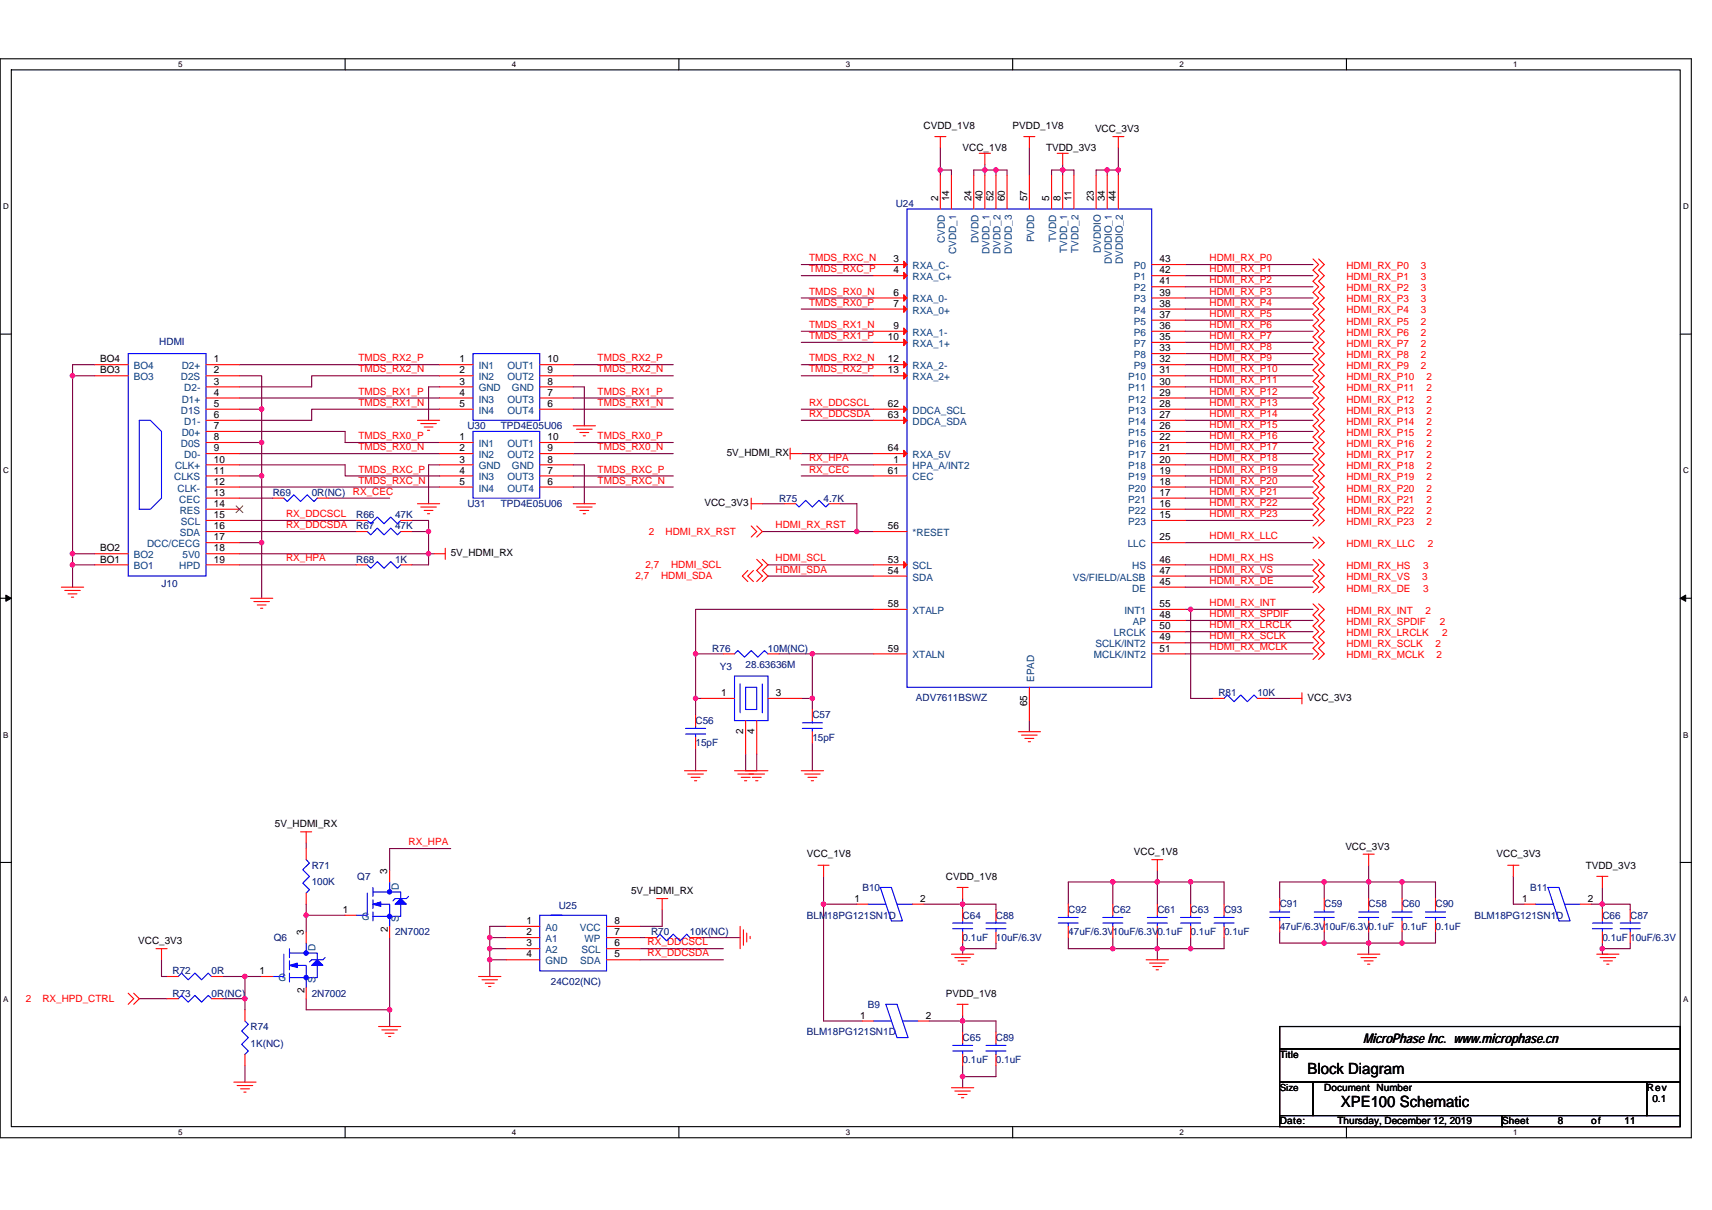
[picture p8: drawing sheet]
<svg xmlns="http://www.w3.org/2000/svg" width="297mm" height="210mm" viewBox="0 0 297 210" stroke-linecap="round" stroke-linejoin="round" font-family="sans-serif">
<path d="M0 10.2h293.5v187.2h-293.5zM2 12.1h289.5v183.4h-289.5z" fill="none" stroke="#000" stroke-width=".19"/>
<g fill="#fff">
<path d="M30.9 10.4h.8v1.6h-.8z"/>
<path d="M30.9 195.7h.8v1.6h-.8z"/>
</g>
<path d="M59.9 10.2v1.9M59.9 195.5v1.9" fill="none" stroke="#000" stroke-width=".19"/>
<g fill="#fff">
<path d="M88.8 10.4h.8v1.6h-.8z"/>
<path d="M88.8 195.7h.8v1.6h-.8z"/>
</g>
<path d="M117.8 10.2v1.9M117.8 195.5v1.9" fill="none" stroke="#000" stroke-width=".19"/>
<g fill="#fff">
<path d="M146.7 10.4h.8v1.6h-.8z"/>
<path d="M146.7 195.7h.8v1.6h-.8z"/>
</g>
<path d="M175.7 10.2v1.9M175.7 195.5v1.9" fill="none" stroke="#000" stroke-width=".19"/>
<g fill="#fff">
<path d="M204.7 10.4h.7v1.6h-.7z"/>
<path d="M204.7 195.7h.7v1.6h-.7z"/>
</g>
<path d="M233.6 10.2v1.9M233.6 195.5v1.9" fill="none" stroke="#000" stroke-width=".19"/>
<g fill="#fff">
<path d="M262.6 10.4h.7v1.6h-.7z"/>
<path d="M262.6 195.7h.7v1.6h-.7z"/>
<path d="M.5 35.1h1v1.5h-1z"/>
<path d="M292 35.1h1v1.5h-1z"/>
<path d="M.5 80.9h1v1.5h-1z"/>
<path d="M292 80.9h1v1.5h-1z"/>
</g>
<path d="M0 58h2M291.5 58h2" fill="none" stroke="#000" stroke-width=".19"/>
<g fill="#fff">
<path d="M.5 126.7h.9v1.6h-.9z"/>
<path d="M292 126.7h.9v1.6h-.9z"/>
</g>
<path d="M0 103.8h2M291.5 103.8h2" fill="none" stroke="#000" stroke-width=".19"/>
<path d="M1 103.3l1 .5-1 .6zM291.5 103.8l1-.5v1.1z" fill="#000" stroke="#000" stroke-width=".17"/>
<g fill="#fff">
<path d="M.5 172.6h.9v1.5h-.9z"/>
<path d="M292 172.6h.9v1.5h-.9z"/>
</g>
<path d="M0 149.7h2M291.5 149.7h2M222 178.1h69.5v3.9h-69.5zM222 182h69.5v5.8h-69.5zM222 187.8h5.8v5.8h-5.8zM222 193.6h38.6v1.9h-38.6zM227.8 187.8h57.9v5.8h-57.9zM260.6 193.6h30.9v1.9h-30.9zM285.7 187.8h5.8v5.8h-5.8z" fill="none" stroke="#000" stroke-width=".19"/>
<g fill="none" stroke="#800040" stroke-width=".19">
<path d="M163.1 29.5h2v1M163.1 25.6v3.9M163.1 29.5v1M170.9 28.5v1M170.9 29.5h-2v1M170.9 29.5h1.9M170.9 29.5v1M172.8 29.5v1M172.8 29.5h1.9v1M178.6 25.6v4.9M184.4 28.5v1h-1.9v1M184.4 30.5v-1h1.9v1"/>
<path d="M192.1 29.5h1.9M192.1 29.5v1M192.1 29.5h-1.9v1M194 25.6v3.9M194 29.5v1M139 57.5h12.6M139 59.4h12.6M139 53.6h12.6M139 51.7h12.6M139 47.8h12.6M139 45.9h12.6M205.6 45.9h22.2"/>
<path d="M205.6 47.8h22.2M205.6 49.8h22.2M205.6 51.7h22.2M205.6 53.6h22.2M205.6 55.6h22.2M205.6 57.5h22.2M205.6 59.4h22.2M12.6 65.2h3.8M12.6 65.2v30.9M16.4 63.3h-3.8v1.9M41.5 65.2h3.9v5.8M41.5 71h3.9"/>
<path d="M41.5 76.8h3.9M41.5 63.3h34.8M41.5 69.1h34.8M41.5 74.9h18.4v1.9h16.4M41.5 78.7h34.8M45.4 71v5.8M45.4 76.8v5.8M76.3 67.1h-1.9v5.8M76.3 65.2h-22.2v1.9h-12.6M76.3 71h-22.2v1.9h-12.6M99.5 67.1h1.9v6.8M99.5 63.3h17.3"/>
<path d="M99.5 69.1h17.3M99.5 71h17.3M99.5 76.8h17.3M99.5 78.7h17.3M99.5 65.2h17.3M139 65.2h12.6M139 63.3h12.6M139 71h12.6M139 72.9h12.6M139 78.7h12.6M205.6 61.4h22.2M205.6 63.3h22.2"/>
<path d="M205.6 65.2h22.2M205.6 67.1h22.2M205.6 69.1h22.2M205.6 71h22.2M205.6 72.9h22.2M205.6 74.9h22.2M205.6 76.8h22.2M205.6 78.7h22.2M12.6 98h3.8M12.6 96.1h3.8M12.6 98v3.9M12.6 96.1v1.9"/>
<path d="M41.5 82.6h3.9M41.5 94.2h3.9M41.5 90.3h20.3M41.5 92.2h20.3M41.5 98h20.3M41.5 96.1h32.9M41.5 86.4h5.8M41.5 80.7h18.4v1.9h16.4M41.5 84.5h34.8M45.4 82.6v11.6M45.4 94.2v9.6M57 86.4h10.6"/>
<path d="M71.5 90.3h2.9v1.9M71.5 92.2h2.9M74.4 96.1h.9M74.4 92.2v3.9M74.4 96.1v1.9h-2.9M76.3 80.7h-1.9v6.7M99.5 80.7h1.9v6.7M99.5 82.6h17.3M99.5 84.5h17.3M132.3 92.2h16.4M132.3 87.4h3.8M133.2 98h18.4"/>
<path d="M133.2 100h18.4M139 80.7h12.6M139 82.6h12.6M145.8 87.4h2.9v4.8M148.7 92.2h2.9M205.6 80.7h22.2M205.6 82.6h22.2M205.6 84.5h22.2M205.6 86.4h22.2M205.6 88.4h22.2M205.6 90.3h22.2M205.6 98h22.2"/>
<path d="M205.6 100h22.2M205.6 94.2h22.2M120.7 113.5h4.8M120.7 113.5v7.7M135.2 113.5h5.7M140.9 113.5h10.7M140.9 113.5v7.7M151.6 105.7h-30.9v7.8M205.6 105.7h1M205.6 101.9h22.2M205.6 111.5h22.2M205.6 113.5h22.2"/>
<path d="M205.6 109.6h22.2M205.6 107.7h22.2M227.8 105.7h-21.2v15.5h3.9M120.7 129.9v3.9M120.7 121.2v2.9M120.7 121.2h.9M129.4 130.9v2.9M131.3 130.9v2.9M139 121.2h1.9M140.9 121.2v1.9M140.9 128.9v4.9M178.6 125.1v1.9"/>
<path d="M220.1 121.2h3.9M53.1 158.8v2.9M53.1 146.3v1M53.1 156.9v1.9h6.8M78.2 147.3h-10.6v3.8M114.9 157.9v2.9h-3.9M142.9 152.1v4.8M142.9 156.9v20.3h6.7M142.9 156.9h5.8M160.2 156.9h6.8M167 155.9v1M167 156.9v1"/>
<path d="M167 156.9h5.8v1M193.1 153.1h-7.7v3.8M193.1 153.1h7.7M193.1 153.1v3.8M200.8 153.1v3.8M200.8 153.1h5.8M200.8 151.1v2M206.6 153.1v3.8M206.6 153.1h5.8v3.8M229.8 153.1v2.8M229.8 153.1h7.7M229.8 153.1h-7.8v2.8"/>
<path d="M237.5 150.2v2.9M237.5 153.1h5.8M237.5 153.1v2.8M243.3 153.1v2.8M243.3 153.1h5.8v2.8M262.6 152.1v4.8h1.9M276.1 156.9h1.9M278 156.9h4.8v1M278 154v2.9M278 156.9v1M24.2 173.3h4.8M28 166.6v2.9h1"/>
<path d="M38.6 169.5h3.9M38.6 173.3h3.9M42.5 173.3v1.9M42.5 169.5h2.9M42.5 169.5v3.8M53.1 173.3v1.9h14.5M67.6 162.7v12.5M67.6 175.2v2.9M85 164.6v2M85 166.6v2.9M85 162.7h2.9M85 164.6h2.9"/>
<path d="M85 166.6h2.9M85 162.7v1.9M87.9 160.8h-2.9v1.9M111 164.6h14.5M111 166.6h14.5M111 162.7h1M121.6 162.7h6.8M161.2 177.2h5.8M167 176.2v1M167 163.7v.9M167 164.6v1M167 177.2v1.9"/>
<path d="M167 177.2h5.8v1.9M172.8 163.7v.9h-5.8M185.4 162.7v1.9h7.7M193.1 162.7v1.9M193.1 164.6h7.7M200.8 164.6h5.8M200.8 162.7v1.9M200.8 164.6v2M206.6 162.7v1.9M212.4 162.7v1.9h-5.8M222 161.7v2h7.8M229.8 163.7h7.7"/>
<path d="M229.8 161.7v2M237.5 161.7v2M237.5 163.7h5.8M237.5 163.7v1.9M243.3 161.7v2M249.1 161.7v2h-5.8M278 163.7v.9M278 164.6v1h1M282.8 163.7v.9h-4.8M42.5 184.9v2.9M167 184.9v1.9M167 186.8v2"/>
<path d="M172.8 184.9v1.9h-5.8"/>
</g>
<g fill="#f0f" stroke="#f0f" stroke-width=".19">
<circle cx="12.6" cy="98" r=".38"/>
<circle cx="12.6" cy="96.1" r=".38"/>
<circle cx="12.6" cy="65.2" r=".38"/>
<circle cx="45.4" cy="71" r=".38"/>
<circle cx="45.4" cy="82.6" r=".38"/>
<circle cx="45.4" cy="76.8" r=".38"/>
<circle cx="45.4" cy="94.2" r=".38"/>
<circle cx="74.3" cy="96.1" r=".38"/>
<circle cx="74.3" cy="92.2" r=".38"/>
<circle cx="148.7" cy="92.2" r=".38"/>
<circle cx="120.7" cy="121.2" r=".38"/>
<circle cx="140.9" cy="121.2" r=".38"/>
<circle cx="120.7" cy="113.5" r=".38"/>
<circle cx="140.9" cy="113.5" r=".38"/>
<circle cx="42.5" cy="169.4" r=".38"/>
<circle cx="53.1" cy="158.8" r=".38"/>
<circle cx="67.6" cy="175.2" r=".38"/>
<circle cx="42.5" cy="173.3" r=".38"/>
<circle cx="192.1" cy="29.5" r=".38"/>
<circle cx="194" cy="29.5" r=".38"/>
<circle cx="172.8" cy="29.5" r=".38"/>
<circle cx="170.9" cy="29.5" r=".38"/>
<circle cx="163.1" cy="29.5" r=".38"/>
<circle cx="142.9" cy="156.9" r=".38"/>
<circle cx="167" cy="156.9" r=".38"/>
<circle cx="167" cy="164.6" r=".38"/>
<circle cx="278" cy="156.9" r=".38"/>
<circle cx="200.8" cy="153" r=".38"/>
<circle cx="193.1" cy="153" r=".38"/>
<circle cx="206.6" cy="164.6" r=".38"/>
<circle cx="229.7" cy="163.6" r=".38"/>
<circle cx="237.5" cy="153" r=".38"/>
<circle cx="243.2" cy="153" r=".38"/>
<circle cx="243.3" cy="163.6" r=".38"/>
<circle cx="237.5" cy="163.6" r=".38"/>
<circle cx="85" cy="162.7" r=".38"/>
<circle cx="85" cy="164.6" r=".38"/>
<circle cx="85" cy="166.5" r=".38"/>
<circle cx="184.4" cy="29.5" r=".38"/>
<circle cx="206.6" cy="105.7" r=".38"/>
<circle cx="278" cy="164.6" r=".38"/>
<circle cx="167" cy="177.2" r=".38"/>
<circle cx="167" cy="186.8" r=".38"/>
<circle cx="229.7" cy="153" r=".38"/>
<circle cx="206.6" cy="153" r=".38"/>
<circle cx="193.1" cy="164.6" r=".38"/>
<circle cx="200.8" cy="164.6" r=".38"/>
</g>
<g fill="none" stroke="#f00" stroke-width=".19">
<path d="M162.2 23.7h1.9M163.1 23.7v1.9M163.1 30.5v5.8M165.1 30.5v5.8M168.9 30.5v5.8M169.9 26.6h1.9M170.9 26.6v1.9M170.9 30.5v5.8M172.8 30.5v5.8M174.7 30.5v5.8M177.6 23.7h2M178.6 23.7v1.9"/>
<path d="M178.6 30.5v5.8M182.5 30.5v5.8M183.4 26.6h2M184.4 26.6v1.9M184.4 30.5v5.8M186.3 30.5v5.8M190.2 30.5v5.8M192.1 30.5v5.8M193.1 23.7h1.9M194 30.5v5.8M194 23.7v1.9M151.6 45.9h5.8"/>
<path d="M151.6 47.8h5.8M151.6 51.7h5.8M151.6 53.6h5.8M151.6 57.5h5.8M151.6 59.4h5.8M199.8 45.9h5.8M199.8 47.8h5.8M199.8 49.8h5.8M199.8 51.7h5.8M199.8 53.6h5.8M199.8 55.6h5.8M199.8 57.5h5.8"/>
<path d="M199.8 59.4h5.8M227.8 44.9l1 1-1 1 1 .9-1 1 1 1-1 .9 1 1-1 1 1 .9-1 1 1 1-1 .9 1 1-1 1 1 .9-1 1 1 1-1 .9 1 1-1 .9 1 1-1 1 1 .9-1 1 1 1-1 .9 1 1-1 1 1 .9-1 1 1 1-1 .9 1 1-1 1 1 .9-1 1 1 1-1 .9 1 1-1 .9 1 1-1 1 1 .9-1 1 1 1-1 .9 1 1-1 1M228.8 44.9l1 1-1 1 1 .9-1 1 1 1-1 .9 1 1-1 1 1 .9-1 1 1 1-1 .9 1 1-1 1 1 .9-1 1 1 1-1 .9 1 1-1 .9 1 1-1 1 1 .9-1 1 1 1-1 .9 1 1-1 1 1 .9-1 1 1 1-1 .9 1 1-1 1 1 .9-1 1 1 1-1 .9 1 1-1 .9 1 1-1 1 1 .9-1 1 1 1-1 .9 1 1-1 1M16.4 65.2h5.8M16.4 63.3h5.8M35.7 63.3h5.8M35.7 65.2h5.8M35.7 67.1h5.8M35.7 69.1h5.8M35.7 71h5.8M35.7 72.9h5.8M35.7 74.9h5.8"/>
<path d="M35.7 76.8h5.8M35.7 78.7h5.8M72.4 72.9h3.9M73 73.5h2.7M73.6 74.1h1.5M74.2 74.7h.3M76.3 76.8h5.8M76.3 78.7h5.8M76.3 63.3h5.8M76.3 65.2h5.8M76.3 67.1h5.8M76.3 69.1h5.8"/>
<path d="M76.3 71h5.8M93.7 78.7h5.8M93.7 76.8h5.8M93.7 71h5.8M93.7 69.1h5.8M93.7 67.1h5.8M93.7 65.2h5.8M93.7 63.3h5.8M99.5 73.9h3.8M100 74.5h2.7M100.6 75.1h1.5M101.2 75.6h.4"/>
<path d="M137.1 78.7h1.9M137.1 77.8v1.9M151.6 78.7h5.8M151.6 72.9h5.8M151.6 71h5.8M151.6 63.3h5.8M151.6 65.2h5.8M199.8 61.4h5.8M199.8 63.3h5.8M199.8 65.2h5.8M199.8 67.1h5.8M199.8 69.1h5.8"/>
<path d="M199.8 71h5.8M199.8 72.9h5.8M199.8 74.9h5.8M199.8 76.8h5.8M199.8 78.7h5.8M16.4 98h5.8M16.4 96.1h5.8M35.7 80.7h5.8M35.7 82.6h5.8M35.7 84.5h5.8M35.7 86.4h5.8M35.7 88.4h5.8"/>
<path d="M35.7 90.3h5.8M35.7 92.2h5.8M35.7 94.2h5.8M35.7 96.1h5.8M35.7 98h5.8M47.3 86.4h2M55.1 86.4h1.9M61.8 92.2h1.9M61.8 90.3h1.9M61.8 98h1.9M69.5 92.2h2M69.5 90.3h2"/>
<path d="M69.5 98h2M72.4 87.4h3.9M73 88h2.7M73.6 88.6h1.5M74.2 89.2h.3M75.3 96.1h2M76.3 80.7h5.8M76.3 82.6h5.8M76.3 84.5h5.8M77.3 95.1v2M93.7 84.5h5.8M93.7 82.6h5.8"/>
<path d="M93.7 80.7h5.8M99.5 87.4h3.8M100 88h2.7M100.6 88.6h1.5M101.2 89.2h.4M129.7 99l-.9 1 .9 .9M130.3 91.3l1 .9-1 1M130.3 87.4h2M130.3 86.4v2M130.7 99l-1 1 1 .9M131.3 91.3l1 .9-1 1M131.3 97.1l1 .9-1 1 1 1-1 .9"/>
<path d="M132.3 97.1l.9 .9-.9 1 .9 1-.9 .9M136.1 87.4h2M143.8 87.4h2M151.6 82.6h5.8M151.6 92.2h5.8M151.6 100h5.8M151.6 98h5.8M151.6 80.7h5.8M199.8 100h5.8M199.8 98h5.8M199.8 94.2h5.8M199.8 80.7h5.8"/>
<path d="M199.8 82.6h5.8M199.8 84.5h5.8M199.8 86.4h5.8M199.8 88.4h5.8M199.8 90.3h5.8M227.8 93.2l1 1-1 .9M227.8 97.1l1 .9-1 1 1 1-1 .9 1 1-1 .9M228.8 93.2l1 1-1 .9M228.8 97.1l1 .9-1 1 1 1-1 .9 1 1-1 .9M10.6 101.9h3.9M11.2 102.5h2.7M11.8 103.1h1.6"/>
<path d="M12.4 103.6h.4M43.5 103.8h3.8M44 104.4h2.8M44.6 105h1.6M45.2 105.6h.4M125.5 113.5h1.9M133.2 113.5h2M151.6 113.5h5.8M151.6 105.7h5.8M178.6 119.3v5.8M199.8 105.7h5.8M199.8 113.5h5.8"/>
<path d="M199.8 109.6h5.8M199.8 111.5h5.8M199.8 107.7h5.8M199.8 101.9h5.8M227.8 104.8l1 .9-1 1 1 1-1 .9 1 1-1 1 1 .9-1 1 1 1-1 .9M228.8 104.8l1 .9-1 1 1 1-1 .9 1 1-1 1 1 .9-1 1 1 1-1 .9M118.8 133.8h3.8M119.3 134.3h2.7M119.9 134.9h1.6M120.5 135.5h.4M120.7 124.1v1.9M120.7 128v1.9"/>
<path d="M121.6 121.2h5.8M127.4 133.8h3.9M128 134.3h2.7M128.6 134.9h1.6M129.2 135.5h.4M129.4 133.8h3.8M129.4 125.1v5.8M130 134.3h2.6M130.5 134.9h1.6M131.1 135.5h.4M131.3 125.1v5.8M133.2 121.2h5.8"/>
<path d="M139 133.8h3.9M139.6 134.3h2.7M140.2 134.9h1.5M140.8 135.5h.4M140.9 123.1v2M140.9 127v1.9M176.7 127h3.8M177.2 127.6h2.8M177.8 128.1h1.6M178.4 128.7h.4M210.5 121.2h1.9M218.2 121.2h1.9"/>
<path d="M224 121.2h1.9M225.9 120.2v2M52.2 144.4h1.9M53.1 144.4v1.9M53.1 147.3v1.9M53.1 155v1.9M59.9 158.8h1.9M67.6 151.1v2M113.9 155.9h2M114.9 155.9v2M141.9 150.2h1.9M142.9 150.2v1.9"/>
<path d="M148.7 156.9h1.9M158.3 156.9h1.9M166 154h2M167 154v1.9M167 157.9v1.9M172.8 157.9v1.9M185.4 156.9v1.9M193.1 156.9v1.9M199.8 149.2h2M200.8 149.2v1.9M200.8 156.9v1.9M206.6 156.9v1.9"/>
<path d="M212.4 156.9v1.9M222 155.9v2M222 159.8v1.9M229.8 155.9v2M229.8 159.8v1.9M236.5 148.2h1.9M237.5 155.9v2M237.5 159.8v1.9M237.5 148.2v2M243.3 155.9v2M243.3 159.8v1.9M249.1 155.9v2"/>
<path d="M249.1 159.8v1.9M261.6 150.2h1.9M262.6 150.2v1.9M264.5 156.9h1.9M274.1 156.9h2M277 152.1h2M278 152.1v1.9M278 157.9v1.9M282.8 157.9v1.9M22.2 172.4l1 .9-1 1M23.2 172.4l1 .9-1 1M27.1 164.6h1.9"/>
<path d="M28 164.6v2M29 169.5h1.9M29 173.3h1.9M36.7 169.5h1.9M36.7 173.3h1.9M42.5 175.2v2M45.4 169.5h1.9M53.1 161.7v2M53.1 171.4v1.9M65.7 178.1h3.8M66.2 178.7h2.8M66.8 179.3h1.6"/>
<path d="M67.4 179.9h.4M67.6 160.8v1.9M83 169.5h3.9M83.6 170h2.7M84.2 170.6h1.5M84.8 171.2h.4M87.9 160.8h5.8M87.9 162.7h5.8M87.9 164.6h5.8M87.9 166.6h5.8M105.2 160.8h5.8M105.2 162.7h5.8"/>
<path d="M105.2 164.6h5.8M105.2 166.6h5.8M112 162.7h1.9M119.7 162.7h1.9M128.4 160.8v3.8M129 161.4v2.6M129.6 161.9v1.6M130.2 162.5v.4M149.6 177.2h2M159.3 177.2h1.9M165.1 165.6h3.8M165.7 166.2h2.7"/>
<path d="M166 174.3h2M166.2 166.8h1.6M166.8 167.3h.4M167 174.3v1.9M167 179.1v1.9M167 161.7v2M172.8 179.1v1.9M172.8 161.7v2M185.4 160.8v1.9M193.1 160.8v1.9M198.9 166.6h3.8M199.5 167.1h2.6"/>
<path d="M200 167.7h1.6M200.6 168.3h.4M200.8 160.8v1.9M206.6 160.8v1.9M212.4 160.8v1.9M235.5 165.6h3.9M236.1 166.2h2.7M236.7 166.8h1.5M237.3 167.3h.4M277 165.6h3.9M277.6 166.2h2.7M278 161.7v2"/>
<path d="M278.2 166.8h1.6M278.8 167.3h.4M282.8 161.7v2M40.6 187.8h3.8M41.1 188.4h2.8M41.7 189h1.6M42.3 189.5h.4M42.5 183v1.9M165.1 188.8h3.8M165.7 189.3h2.7M166.2 189.9h1.6M166.8 190.5h.4"/>
<path d="M167 183v1.9M172.8 183v1.9"/>
</g>
<g fill="none" stroke="#00f" stroke-width=".19">
<path d="M157.4 36.3h42.4v83h-42.4zM22.2 61.4h13.5v38.6h-13.5zM24.2 72.9h1.9l1.9 2v11.5l-1.9 2h-1.9zM82.1 74.9h11.6v11.5h-11.6zM82.1 61.4h11.6v11.5h-11.6zM49.3 86.4l.5 .6 1.2-1.1 1.2 1.1 1.1-1.1 1.2 1.1 .6-.6M63.7 92.2l.6 .6 1.2-1.1 1.1 1.1 1.2-1.1 1.2 1.1 .5-.6M63.7 90.3l.6 .6 1.2-1.2 1.1 1.2 1.2-1.2 1.2 1.2 .5-.6M63.7 98l.6 .6 1.2-1.1 1.1 1.1 1.2-1.1 1.2 1.1 .5-.6M138.1 87.4l.5 .6 1.2-1.2 1.1 1.2 1.2-1.2 1.2 1.2 .5-.6M127.4 117.3h5.8v7.8h-5.8zM127.4 113.5l.6-.6 1.2 1.1 1.1-1.1 1.2 1.1 1.1-1.1 .6 .6"/>
<path d="M128.4 118.7v5M129.4 119.3h1.9v3.8h-1.9zM132.3 118.7v5M119 127.4h3.4M119 126.4h3.4M120.7 126v.4M120.7 127.4v.6M139.2 126.4h3.5M139.2 125.4h3.5M140.9 125.1v.3M140.9 126.4v.6M212.4 121.2l.6-.6 1.1 1.2 1.2-1.2 1.1 1.2 1.2-1.2 .6 .6"/>
<path d="M53.1 149.2l.6 .6-1.2 1.1 1.2 1.2-1.2 1.1 1.2 1.2-.6 .6M63.7 155v3.8h-1.9M64.7 158.3v1.5M64.7 156.1v1.6M64.7 154v1.6M64.7 154.8h4.8v1.1M65.7 156.9h1.9v3.9M67.6 153.1v1.7M69.5 156.9v2.1h-4.8M70.9 155.6l-.4 .3h-1.9l-.4 .4M93.7 158.8h11.5v9.7h-11.5zM95.6 158.8h1.9"/>
<path d="M150.6 156.9h3.1M152.7 154h2l1.9 5.8h-1.9zM155.6 156.9h2.7M167 159.8v.4M172.8 159.8v.4M183.6 159.2h3.5M185.4 158.8v.4M191.3 159.2h3.5M193.1 158.8v.4M199.1 159.2h3.4M200.8 158.8v.4M204.8 159.2h3.5"/>
<path d="M206.6 158.8v.4M210.6 159.2h3.5M212.4 158.8v.4M220.3 159.2h3.5M220.3 158.3h3.5M222 157.9v.4M222 159.2v.6M228 159.2h3.5M228 158.3h3.5M229.8 157.9v.4M229.8 159.2v.6M235.7 159.2h3.5"/>
<path d="M235.7 158.3h3.5M237.5 157.9v.4M237.5 159.2v.6M241.5 159.2h3.5M241.5 158.3h3.5M243.3 157.9v.4M243.3 159.2v.6M247.3 159.2h3.5M247.3 158.3h3.5M249.1 157.9v.4M249.1 159.2v.6M266.4 156.9h3.1"/>
<path d="M268.6 154h1.9l1.9 5.8h-1.9zM271.5 156.9h2.6M278 159.8v.4M282.8 159.8v.4M30.9 169.5l.6-.6 1.2 1.1 1.1-1.1 1.2 1.1 1.1-1.1 .6 .6M30.9 173.3l.6-.6 1.2 1.2 1.1-1.2 1.2 1.2 1.1-1.2 .6 .6M42.5 177.2l.6 .6-1.2 1.1 1.2 1.2-1.2 1.1 1.2 1.2-.6 .6M49.3 165.6v3.9h-2M50.2 168.9v1.5M50.2 166.8v1.5M50.2 164.6v1.6M50.2 165.4h4.9v1.2"/>
<path d="M51.2 167.5h1.9v3.9M53.1 163.7v1.7M55.1 167.5v2.2h-4.9M56.4 166.2l-.4 .4h-1.9l-.4 .3M113.9 162.7l.6-.6 1.2 1.2 1.1-1.2 1.2 1.2 1.1-1.2 .6 .6M151.6 177.2h3.1M153.7 174.3h1.9l2 5.8h-2zM156.6 177.2h2.7M165.3 161.2h3.5M165.3 160.2h3.5M167 161.2v.5M171.1 161.2h3.4"/>
<path d="M171.1 160.2h3.4M172.8 161.2v.5M183.6 160.2h3.5M185.4 160.2v.6M191.3 160.2h3.5M193.1 160.2v.6M199.1 160.2h3.4M200.8 160.2v.6M204.8 160.2h3.5M206.6 160.2v.6M210.6 160.2h3.5M212.4 160.2v.6"/>
<path d="M276.3 161.2h3.5M276.3 160.2h3.5M278 161.2v.5M281.1 161.2h3.5M281.1 160.2h3.5M282.8 161.2v.5M165.3 182.4h3.5M165.3 181.4h3.5M167 181v.4M167 182.4v.6M171.1 182.4h3.4M171.1 181.4h3.4"/>
<path d="M172.8 181v.4M172.8 182.4v.6"/>
</g>
<path d="M41 87.8l1.1 1.2M42.1 87.8l-1.1 1.2" fill="none" stroke="#804000" stroke-width=".17"/>
<g fill="#00f" stroke="#00f" stroke-width=".19">
<path d="M55.1 166.6l.9 .9h-1.9z" fill-rule="evenodd"/>
<path d="M50.2 167.5l1.4-.4v.8z" fill-rule="evenodd"/>
<path d="M69.5 155.9l1 1h-1.9z" fill-rule="evenodd"/>
<path d="M64.7 156.9l1.4-.4v.8z" fill-rule="evenodd"/>
<circle cx="53.1" cy="165.4" r=".38"/>
<circle cx="53.1" cy="169.6" r=".38"/>
<circle cx="67.6" cy="154.8" r=".38"/>
<circle cx="67.6" cy="159" r=".38"/>
</g>
<g fill="#f00" stroke="#f00" stroke-width=".19">
<path d="M156.8 78.1l.6 .6-.6 .6z"/>
<path d="M156.8 72.4l.6 .5-.6 .6z"/>
<path d="M156.8 70.4l.6 .6-.6 .6z"/>
<path d="M156.8 97.5l.6 .5-.6 .6z"/>
<path d="M156.8 45.3l.6 .6-.6 .6z"/>
<path d="M156.8 47.3l.6 .5-.6 .6z"/>
<path d="M156.8 51.1l.6 .6-.6 .6z"/>
<path d="M156.8 53.1l.6 .5-.6 .6z"/>
<path d="M156.8 56.9l.6 .6-.6 .6z"/>
<path d="M156.8 58.8l.6 .6-.6 .6z"/>
<path d="M156.8 62.7l.6 .6-.6 .6z"/>
<path d="M156.8 64.6l.6 .6-.6 .6z"/>
</g>
<g font-size="2.7">
<text x="226.9" y="186.3">Block Diagram</text>
<text x="232.6" y="192.1">XPE100 Schematic</text>
</g>
<text font-size="2.3" x="236.5" y="181.1">MicroPhase Inc. www.microphase.cn</text>
<g font-size="1.7">
<text x="160.2" y="22.4">CVDD_1V8</text>
<text x="175.7" y="22.4">PVDD_1V8</text>
<text x="190" y="22.9">VCC_3V3</text>
<text x="167" y="26.2">VCC_1V8</text>
<text x="181.5" y="26.2">TVDD_3V3</text>
<text x="162.7" y="34.9" transform="rotate(-90 162.7 34.9)">2</text>
<text x="164.7" y="34.9" transform="rotate(-90 164.7 34.9)">14</text>
<text x="168.5" y="34.9" transform="rotate(-90 168.5 34.9)">24</text>
<text x="170.5" y="34.9" transform="rotate(-90 170.5 34.9)">40</text>
<text x="172.4" y="34.9" transform="rotate(-90 172.4 34.9)">52</text>
<text x="174.3" y="34.9" transform="rotate(-90 174.3 34.9)">60</text>
<text x="178.2" y="34.9" transform="rotate(-90 178.2 34.9)">57</text>
<text x="182.1" y="34.9" transform="rotate(-90 182.1 34.9)">5</text>
<text x="184" y="34.9" transform="rotate(-90 184 34.9)">8</text>
<text x="185.9" y="34.9" transform="rotate(-90 185.9 34.9)">11</text>
<text x="189.8" y="34.9" transform="rotate(-90 189.8 34.9)">23</text>
<text x="191.7" y="34.9" transform="rotate(-90 191.7 34.9)">34</text>
<text x="193.6" y="34.9" transform="rotate(-90 193.6 34.9)">44</text>
<text x="155" y="45.5">3</text>
<text x="155" y="47.4">4</text>
<text x="201.2" y="45.5">43</text>
<text x="201.2" y="47.4">42</text>
<text x="155" y="51.3">6</text>
<text x="155" y="53.2">7</text>
<text x="201.2" y="49.4">41</text>
<text x="201.2" y="51.3">39</text>
<text x="201.2" y="53.2">38</text>
<text x="154.1" y="59">10</text>
<text x="155" y="57.1">9</text>
<text x="201.2" y="55.2">37</text>
<text x="201.2" y="57.1">36</text>
<text x="201.2" y="59">35</text>
<text x="17.4" y="64.8">BO3</text>
<text x="17.4" y="62.9">BO4</text>
<text x="37.1" y="64.8">2</text>
<text x="37.1" y="62.9">1</text>
<text x="79.8" y="62.9">1</text>
<text x="79.8" y="64.8">2</text>
<text x="95" y="64.8">9</text>
<text x="95" y="62.9">10</text>
<text x="154.1" y="62.9">12</text>
<text x="154.1" y="64.8">13</text>
<text x="201.2" y="61">33</text>
<text x="201.2" y="62.9">32</text>
<text x="201.2" y="64.8">31</text>
<text x="37.1" y="70.6">5</text>
<text x="37.1" y="66.7">3</text>
<text x="37.1" y="68.7">4</text>
<text x="79.8" y="66.7">3</text>
<text x="79.8" y="68.7">4</text>
<text x="79.8" y="70.6">5</text>
<text x="95" y="66.7">8</text>
<text x="95" y="70.6">6</text>
<text x="95" y="68.7">7</text>
<text x="154.1" y="70.6">62</text>
<text x="201.2" y="66.7">30</text>
<text x="201.2" y="68.7">29</text>
<text x="201.2" y="70.6">28</text>
<text x="37.1" y="76.4">8</text>
<text x="37.1" y="72.5">6</text>
<text x="37.1" y="74.5">7</text>
<text x="79.8" y="76.4">1</text>
<text x="95" y="76.4">10</text>
<text x="154.1" y="72.5">63</text>
<text x="201.2" y="72.5">27</text>
<text x="201.2" y="74.5">26</text>
<text x="201.2" y="76.4">22</text>
<text x="37.1" y="82.2">11</text>
<text x="37.1" y="78.3">9</text>
<text x="37.1" y="80.3">10</text>
<text x="79.8" y="78.3">2</text>
<text x="79.8" y="80.3">3</text>
<text x="79.8" y="82.2">4</text>
<text x="95" y="80.3">8</text>
<text x="95" y="82.2">7</text>
<text x="95" y="78.3">9</text>
<text x="126.1" y="79.1">5V_HDMI_RX</text>
<text x="154.1" y="78.3">64</text>
<text x="154.1" y="82.2">61</text>
<text x="155" y="80.3">1</text>
<text x="201.2" y="78.3">21</text>
<text x="201.2" y="80.3">20</text>
<text x="201.2" y="82.2">19</text>
<text x="37.1" y="86">13</text>
<text x="37.1" y="89.9">15</text>
<text x="37.1" y="88">14</text>
<text x="37.1" y="84.1">12</text>
<text x="79.8" y="84.1">5</text>
<text x="95" y="84.1">6</text>
<text x="122.2" y="87.8">VCC_3V3</text>
<text x="201.2" y="84.1">18</text>
<text x="201.2" y="86">17</text>
<text x="201.2" y="88">16</text>
<text x="201.2" y="89.9">15</text>
<text x="17.4" y="95.7">BO2</text>
<text x="37.1" y="95.7">18</text>
<text x="37.1" y="93.8">17</text>
<text x="37.1" y="91.8">16</text>
<text x="154.1" y="91.8">56</text>
<text x="201.2" y="93.8">25</text>
<text x="17.4" y="97.6">BO1</text>
<text x="37.1" y="97.6">19</text>
<text x="78.2" y="96.5">5V_HDMI_RX</text>
<text x="154.1" y="99.6">54</text>
<text x="154.1" y="97.6">53</text>
<text x="201.2" y="97.6">46</text>
<text x="201.2" y="101.5">45</text>
<text x="201.2" y="99.6">47</text>
<text x="154.1" y="105.3">58</text>
<text x="201.2" y="105.3">55</text>
<text x="201.2" y="107.3">48</text>
<text x="154.1" y="113.1">59</text>
<text x="201.2" y="111.1">49</text>
<text x="201.2" y="109.2">50</text>
<text x="201.2" y="113.1">51</text>
<text x="125.1" y="120.8">1</text>
<text x="134.6" y="120.8">3</text>
<text x="178.2" y="122.5" transform="rotate(-90 178.2 122.5)">65</text>
<text x="226.9" y="121.6">VCC_3V3</text>
<text x="129" y="127.4" transform="rotate(-90 129 127.4)">2</text>
<text x="130.9" y="127.4" transform="rotate(-90 130.9 127.4)">4</text>
<text x="47.7" y="143.6">5V_HDMI_RX</text>
<text x="140" y="148.8">VCC_1V8</text>
<text x="196.7" y="148.4">VCC_1V8</text>
<text x="233.4" y="147.4">VCC_3V3</text>
<text x="259.7" y="148.8">VCC_3V3</text>
<text x="67.2" y="151.7" transform="rotate(-90 67.2 151.7)">3</text>
<text x="109.5" y="155.2">5V_HDMI_RX</text>
<text x="164.1" y="152.7">CVDD_1V8</text>
<text x="275.1" y="150.7">TVDD_3V3</text>
<text x="59.5" y="158.4">1</text>
<text x="67.3" y="161.7" transform="rotate(-90 67.3 161.7)">2</text>
<text x="91.3" y="160.4">1</text>
<text x="106.6" y="160.4">8</text>
<text x="148.3" y="156.5">1</text>
<text x="159.7" y="156.5">2</text>
<text x="264.1" y="156.5">1</text>
<text x="275.5" y="156.5">2</text>
<text x="24" y="163.9">VCC_3V3</text>
<text x="52.7" y="162.3" transform="rotate(-90 52.7 162.3)">3</text>
<text x="91.3" y="162.3">2</text>
<text x="91.3" y="164.2">3</text>
<text x="91.3" y="166.2">4</text>
<text x="106.6" y="166.2">5</text>
<text x="106.6" y="162.3">7</text>
<text x="106.6" y="164.2">6</text>
<text x="45" y="169.1">1</text>
<text x="52.8" y="172.4" transform="rotate(-90 52.8 172.4)">2</text>
<text x="164.1" y="172.9">PVDD_1V8</text>
<text x="149.2" y="176.8">1</text>
<text x="160.7" y="176.8">2</text>
<text x="222" y="183.6">Title</text>
<text x="222" y="189.3">Size</text>
<text x="229.8" y="189.3">Document Number</text>
<text x="285.7" y="189.3">Rev</text>
<text x="286.7" y="191.3">0.1</text>
<text x="222" y="195.1">Date:</text>
<text x="232.1" y="195.1">Thursday, December 12, 2019</text>
<text x="260.6" y="195.1">Sheet</text>
<text x="270.3" y="195.1">8</text>
<text x="276.1" y="195.1">of</text>
<text x="281.9" y="195.1">11</text>
</g>
<g font-size="1.7" fill="#000080">
<text x="155.4" y="35.9">U24</text>
<text x="27.6" y="59.8">HDMI</text>
<text x="81.1" y="74.5">U30</text>
<text x="86.9" y="74.5">TPD4E05U06</text>
<text x="47.3" y="86.1">R69</text>
<text x="54.1" y="86.1">0R(NC)</text>
<text x="61.8" y="89.9">R66</text>
<text x="68.6" y="89.9">47K</text>
<text x="81.1" y="88">U31</text>
<text x="86.9" y="88">TPD4E05U06</text>
<text x="135.2" y="87">R75</text>
<text x="142.9" y="87">4.7K</text>
<text x="61.8" y="91.9">R67</text>
<text x="68.6" y="91.9">47K</text>
<text x="28" y="101.9">J10</text>
<text x="61.8" y="97.6">R68</text>
<text x="68.6" y="97.6">1K</text>
<text x="123.6" y="113.1">R76</text>
<text x="133.2" y="113.1">10M(NC)</text>
<text x="124.9" y="116.2">Y3</text>
<text x="129.4" y="116">28.63636M</text>
<text x="120.7" y="125.6">C56</text>
<text x="140.9" y="124.7">C57</text>
<text x="158.9" y="121.6">ADV7611BSWZ</text>
<text x="211.4" y="120.8">R81</text>
<text x="218.2" y="120.8">10K</text>
<text x="120.7" y="129.5">15pF</text>
<text x="140.9" y="128.5">15pF</text>
<text x="54.1" y="150.7">R71</text>
<text x="54.1" y="153.6">100K</text>
<text x="62" y="152.7">Q7</text>
<text x="149.6" y="154.6">B10</text>
<text x="265.5" y="154.6">B11</text>
<text x="96.9" y="157.7">U25</text>
<text x="140" y="159.4">BLM18PG121SN1D</text>
<text x="167" y="159.4">C64</text>
<text x="172.8" y="159.4">C88</text>
<text x="185.4" y="158.5">C92</text>
<text x="193.1" y="158.5">C62</text>
<text x="200.8" y="158.5">C61</text>
<text x="206.6" y="158.5">C63</text>
<text x="212.4" y="158.5">C93</text>
<text x="222" y="157.5">C91</text>
<text x="222" y="161.4">47uF/6.3V10uF/6.3V0.1uF</text>
<text x="229.8" y="157.5">C59</text>
<text x="237.5" y="157.5">C58</text>
<text x="243.3" y="157.5">C60</text>
<text x="243.3" y="161.4">0.1uF</text>
<text x="249.1" y="157.5">C90</text>
<text x="249.1" y="161.4">0.1uF</text>
<text x="255.8" y="159.4">BLM18PG121SN1D</text>
<text x="278" y="159.4">C66</text>
<text x="282.8" y="159.4">C87</text>
<text x="47.5" y="163.3">Q6</text>
<text x="68.6" y="162.3">2N7002</text>
<text x="113" y="162.3">R70</text>
<text x="119.7" y="162.3">10K(NC)</text>
<text x="167" y="163.3">0.1uF</text>
<text x="172.8" y="163.3">10uF/6.3V</text>
<text x="185.4" y="162.3">47uF/6.3V10uF/6.3V0.1uF</text>
<text x="206.6" y="162.3">0.1uF</text>
<text x="212.4" y="162.3">0.1uF</text>
<text x="278" y="163.3">0.1uF 10uF/6.3V</text>
<text x="29.9" y="169.1">R72</text>
<text x="29.9" y="172.9">R73</text>
<text x="36.7" y="169.1">0R</text>
<text x="36.7" y="172.9">0R(NC)</text>
<text x="54.1" y="172.9">2N7002</text>
<text x="95.6" y="171">24C02(NC)</text>
<text x="43.5" y="178.7">R74</text>
<text x="140" y="179.7">BLM18PG121SN1D</text>
<text x="150.6" y="174.9">B9</text>
<text x="43.5" y="181.6">1K(NC)</text>
<text x="167" y="180.7">C65</text>
<text x="167" y="184.5">0.1uF</text>
<text x="172.8" y="180.7">C89</text>
<text x="172.8" y="184.5">0.1uF</text>
</g>
<g font-size="1.7" fill="#004080">
<text x="183.3" y="41.9" transform="rotate(-90 183.3 41.9)">TVDD</text>
<text x="158.3" y="46.7">RXA_C-</text>
<text x="164" y="42.1" transform="rotate(-90 164 42.1)">CVDD</text>
<text x="165.9" y="44" transform="rotate(-90 165.9 44)">CVDD_1</text>
<text x="169.8" y="42.1" transform="rotate(-90 169.8 42.1)">DVDD</text>
<text x="171.7" y="44" transform="rotate(-90 171.7 44)">DVDD_1</text>
<text x="173.6" y="44" transform="rotate(-90 173.6 44)">DVDD_2</text>
<text x="175.5" y="44" transform="rotate(-90 175.5 44)">DVDD_3</text>
<text x="179.4" y="42" transform="rotate(-90 179.4 42)">PVDD</text>
<text x="185.2" y="43.8" transform="rotate(-90 185.2 43.8)">TVDD_1</text>
<text x="187.1" y="43.8" transform="rotate(-90 187.1 43.8)">TVDD_2</text>
<text x="191" y="43.9" transform="rotate(-90 191 43.9)">DVDDIO</text>
<text x="192.9" y="45.8" transform="rotate(-90 192.9 45.8)">DVDDIO_1</text>
<text x="194.8" y="45.8" transform="rotate(-90 194.8 45.8)">DVDDIO_2</text>
<text x="196.7" y="46.7">P0</text>
<text x="158.3" y="48.6">RXA_C+</text>
<text x="158.3" y="52.5">RXA_0-</text>
<text x="196.7" y="48.6">P1</text>
<text x="196.7" y="50.5">P2</text>
<text x="196.7" y="52.5">P3</text>
<text x="158.3" y="54.4">RXA_0+</text>
<text x="158.3" y="58.3">RXA_1-</text>
<text x="196.7" y="54.4">P4</text>
<text x="196.7" y="56.3">P5</text>
<text x="196.7" y="58.3">P6</text>
<text x="23.2" y="66">BO3</text>
<text x="23.2" y="64.1">BO4</text>
<text x="31.4" y="66">D2S</text>
<text x="31.5" y="64.1">D2+</text>
<text x="83.1" y="64.1">IN1</text>
<text x="83.1" y="66">IN2</text>
<text x="88" y="66">OUT2</text>
<text x="88" y="64.1">OUT1</text>
<text x="158.3" y="60.2">RXA_1+</text>
<text x="158.3" y="64.1">RXA_2-</text>
<text x="158.3" y="66">RXA_2+</text>
<text x="195.7" y="66">P10</text>
<text x="196.7" y="60.2">P7</text>
<text x="196.7" y="62.1">P8</text>
<text x="196.7" y="64.1">P9</text>
<text x="31.4" y="71.8">D1S</text>
<text x="31.5" y="69.8">D1+</text>
<text x="32" y="67.9">D2-</text>
<text x="83.1" y="67.9">GND</text>
<text x="83.1" y="69.8">IN3</text>
<text x="83.1" y="71.8">IN4</text>
<text x="88" y="71.8">OUT4</text>
<text x="88" y="69.8">OUT3</text>
<text x="88.8" y="67.9">GND</text>
<text x="158.3" y="71.8">DDCA_SCL</text>
<text x="195.7" y="67.9">P11</text>
<text x="195.7" y="69.8">P12</text>
<text x="195.7" y="71.8">P13</text>
<text x="31.4" y="77.6">D0S</text>
<text x="31.5" y="75.6">D0+</text>
<text x="32" y="73.7">D1-</text>
<text x="83.1" y="77.6">IN1</text>
<text x="88" y="77.6">OUT1</text>
<text x="158.3" y="73.7">DDCA_SDA</text>
<text x="195.7" y="73.7">P14</text>
<text x="195.7" y="75.6">P15</text>
<text x="195.7" y="77.6">P16</text>
<text x="30.2" y="83.4">CLKS</text>
<text x="30.4" y="81.4">CLK+</text>
<text x="32" y="79.5">D0-</text>
<text x="83.1" y="79.5">IN2</text>
<text x="83.1" y="81.4">GND</text>
<text x="83.1" y="83.4">IN3</text>
<text x="88" y="83.4">OUT3</text>
<text x="88" y="79.5">OUT2</text>
<text x="88.8" y="81.4">GND</text>
<text x="158.3" y="79.5">RXA_5V</text>
<text x="158.3" y="83.4">CEC</text>
<text x="158.3" y="81.4">HPA_A/INT2</text>
<text x="195.7" y="79.5">P17</text>
<text x="195.7" y="81.4">P18</text>
<text x="195.7" y="83.4">P19</text>
<text x="30.8" y="85.3">CLK-</text>
<text x="31.1" y="87.2">CEC</text>
<text x="31.2" y="89.2">RES</text>
<text x="83.1" y="85.3">IN4</text>
<text x="88" y="85.3">OUT4</text>
<text x="195.7" y="85.3">P20</text>
<text x="195.7" y="87.2">P21</text>
<text x="195.7" y="89.2">P22</text>
<text x="25.5" y="95">DCC/CECG</text>
<text x="31.2" y="93">SDA</text>
<text x="31.4" y="91.1">SCL</text>
<text x="158.3" y="93">*RESET</text>
<text x="195.7" y="95">LLC</text>
<text x="195.7" y="91.1">P23</text>
<text x="23.2" y="98.8">BO1</text>
<text x="23.2" y="96.9">BO2</text>
<text x="31.1" y="98.8">HPD</text>
<text x="31.7" y="96.9">5V0</text>
<text x="158.3" y="100.8">SDA</text>
<text x="158.3" y="98.8">SCL</text>
<text x="186.2" y="100.8">VS/FIELD/ALSB</text>
<text x="196.4" y="98.8">HS</text>
<text x="158.3" y="106.5">XTALP</text>
<text x="195.1" y="106.5">INT1</text>
<text x="196.4" y="102.7">DE</text>
<text x="190.1" y="112.3">SCLK/INT2</text>
<text x="193.2" y="110.4">LRCLK</text>
<text x="196.5" y="108.5">AP</text>
<text x="158.3" y="114.3">XTALN</text>
<text x="179.4" y="118.3" transform="rotate(-90 179.4 118.3)">EPAD</text>
<text x="189.8" y="114.3">MCLK/INT2</text>
<text x="69.2" y="154.4" transform="rotate(-90 69.2 154.4)">D</text>
<text x="62.8" y="159.6">G</text>
<text x="69.2" y="160" transform="rotate(-90 69.2 160)">S</text>
<text x="94.6" y="161.5">A0</text>
<text x="100.6" y="161.5">VCC</text>
<text x="54.7" y="165" transform="rotate(-90 54.7 165)">D</text>
<text x="94.6" y="163.5">A1</text>
<text x="94.6" y="165.4">A2</text>
<text x="94.6" y="167.3">GND</text>
<text x="100.7" y="167.3">SDA</text>
<text x="100.9" y="165.4">SCL</text>
<text x="101.4" y="163.5">WP</text>
<text x="48.3" y="170.2">G</text>
<text x="54.7" y="170.6" transform="rotate(-90 54.7 170.6)">S</text>
</g>
<g font-size="1.7" fill="#f00">
<text x="140.4" y="47.2">TMDS_RXC_P</text>
<text x="140.4" y="45.3">TMDS_RXC_N</text>
<text x="209.9" y="45.3">HDMI_RX_P0</text>
<text x="209.9" y="47.2">HDMI_RX_P1</text>
<text x="233.6" y="46.7">HDMI_RX_P0</text>
<text x="246.5" y="46.7">3</text>
<text x="140.4" y="53">TMDS_RX0_P</text>
<text x="140.4" y="51.1">TMDS_RX0_N</text>
<text x="209.9" y="49.2">HDMI_RX_P2</text>
<text x="209.9" y="51.1">HDMI_RX_P3</text>
<text x="209.9" y="53">HDMI_RX_P4</text>
<text x="233.6" y="48.6">HDMI_RX_P1</text>
<text x="233.6" y="50.5">HDMI_RX_P2</text>
<text x="233.6" y="52.5">HDMI_RX_P3</text>
<text x="246.5" y="48.6">3</text>
<text x="246.5" y="50.5">3</text>
<text x="246.5" y="52.5">3</text>
<text x="140.4" y="56.9">TMDS_RX1_N</text>
<text x="140.4" y="58.8">TMDS_RX1_P</text>
<text x="209.9" y="55">HDMI_RX_P5</text>
<text x="209.9" y="56.9">HDMI_RX_P6</text>
<text x="209.9" y="58.8">HDMI_RX_P7</text>
<text x="233.6" y="54.4">HDMI_RX_P4</text>
<text x="233.6" y="56.3">HDMI_RX_P5</text>
<text x="233.6" y="58.3">HDMI_RX_P6</text>
<text x="246.5" y="54.4">3</text>
<text x="246.5" y="56.3">2</text>
<text x="246.5" y="58.3">2</text>
<text x="62.2" y="62.7">TMDS_RX2_P</text>
<text x="62.2" y="64.6">TMDS_RX2_N</text>
<text x="103.7" y="62.7">TMDS_RX2_P</text>
<text x="103.7" y="64.6">TMDS_RX2_N</text>
<text x="140.4" y="64.6">TMDS_RX2_P</text>
<text x="140.4" y="62.7">TMDS_RX2_N</text>
<text x="209.9" y="60.8">HDMI_RX_P8</text>
<text x="209.9" y="62.7">HDMI_RX_P9</text>
<text x="209.9" y="64.6">HDMI_RX_P10</text>
<text x="233.6" y="60.2">HDMI_RX_P7</text>
<text x="233.6" y="62.1">HDMI_RX_P8</text>
<text x="233.6" y="64.1">HDMI_RX_P9</text>
<text x="233.6" y="66">HDMI_RX_P10</text>
<text x="246.5" y="60.2">2</text>
<text x="246.5" y="62.1">2</text>
<text x="246.5" y="64.1">2</text>
<text x="247.5" y="66">2</text>
<text x="62.2" y="68.5">TMDS_RX1_P</text>
<text x="62.2" y="70.4">TMDS_RX1_N</text>
<text x="103.7" y="68.5">TMDS_RX1_P</text>
<text x="103.7" y="70.4">TMDS_RX1_N</text>
<text x="140.4" y="70.4">RX_DDCSCL</text>
<text x="209.9" y="66.5">HDMI_RX_P11</text>
<text x="209.9" y="68.5">HDMI_RX_P12</text>
<text x="209.9" y="70.4">HDMI_RX_P13</text>
<text x="233.6" y="67.9">HDMI_RX_P11</text>
<text x="233.6" y="69.8">HDMI_RX_P12</text>
<text x="233.6" y="71.8">HDMI_RX_P13</text>
<text x="247.5" y="67.9">2</text>
<text x="247.5" y="69.8">2</text>
<text x="247.5" y="71.8">2</text>
<text x="62.2" y="76.2">TMDS_RX0_P</text>
<text x="103.7" y="76.2">TMDS_RX0_P</text>
<text x="140.4" y="72.3">RX_DDCSDA</text>
<text x="209.9" y="72.3">HDMI_RX_P14</text>
<text x="209.9" y="74.3">HDMI_RX_P15</text>
<text x="209.9" y="76.2">HDMI_RX_P16</text>
<text x="233.6" y="73.7">HDMI_RX_P14</text>
<text x="233.6" y="75.6">HDMI_RX_P15</text>
<text x="233.6" y="77.6">HDMI_RX_P16</text>
<text x="247.5" y="73.7">2</text>
<text x="247.5" y="75.6">2</text>
<text x="247.5" y="77.6">2</text>
<text x="62.2" y="78.1">TMDS_RX0_N</text>
<text x="62.2" y="83.9">TMDS_RXC_N</text>
<text x="62.2" y="82">TMDS_RXC_P</text>
<text x="103.7" y="78.1">TMDS_RX0_N</text>
<text x="103.7" y="82">TMDS_RXC_P</text>
<text x="103.7" y="83.9">TMDS_RXC_N</text>
<text x="140.4" y="80.1">RX_HPA</text>
<text x="140.4" y="82">RX_CEC</text>
<text x="209.9" y="78.1">HDMI_RX_P17</text>
<text x="209.9" y="80.1">HDMI_RX_P18</text>
<text x="209.9" y="82">HDMI_RX_P19</text>
<text x="209.9" y="83.9">HDMI_RX_P20</text>
<text x="233.6" y="79.5">HDMI_RX_P17</text>
<text x="233.6" y="81.4">HDMI_RX_P18</text>
<text x="233.6" y="83.4">HDMI_RX_P19</text>
<text x="247.5" y="79.5">2</text>
<text x="247.5" y="81.4">2</text>
<text x="247.5" y="83.4">2</text>
<text x="49.6" y="89.7">RX_DDCSCL</text>
<text x="61.2" y="85.9">RX_CEC</text>
<text x="209.9" y="85.9">HDMI_RX_P21</text>
<text x="209.9" y="87.8">HDMI_RX_P22</text>
<text x="209.9" y="89.7">HDMI_RX_P23</text>
<text x="233.6" y="85.3">HDMI_RX_P20</text>
<text x="233.6" y="87.2">HDMI_RX_P21</text>
<text x="233.6" y="89.2">HDMI_RX_P22</text>
<text x="247.5" y="85.3">2</text>
<text x="247.5" y="87.2">2</text>
<text x="247.5" y="89.2">2</text>
<text x="49.6" y="91.7">RX_DDCSDA</text>
<text x="112.6" y="92.8">2</text>
<text x="115.5" y="92.8">HDMI_RX_RST</text>
<text x="134.6" y="91.7">HDMI_RX_RST</text>
<text x="209.9" y="93.6">HDMI_RX_LLC</text>
<text x="233.6" y="91.1">HDMI_RX_P23</text>
<text x="233.6" y="95">HDMI_RX_LLC</text>
<text x="247.5" y="91.1">2</text>
<text x="247.7" y="95">2</text>
<text x="49.6" y="97.4">RX_HPA</text>
<text x="110.3" y="100.5">2,7</text>
<text x="112" y="98.6">2,7</text>
<text x="114.7" y="100.5">HDMI_SDA</text>
<text x="116.4" y="98.6">HDMI_SCL</text>
<text x="134.6" y="97.4">HDMI_SCL</text>
<text x="134.6" y="99.4">HDMI_SDA</text>
<text x="209.9" y="97.4">HDMI_RX_HS</text>
<text x="209.9" y="99.4">HDMI_RX_VS</text>
<text x="209.9" y="101.3">HDMI_RX_DE</text>
<text x="233.6" y="98.8">HDMI_RX_HS</text>
<text x="233.6" y="100.7">HDMI_RX_VS</text>
<text x="246.7" y="100.7">3</text>
<text x="246.9" y="98.8">3</text>
<text x="209.9" y="107.1">HDMI_RX_SPDIF</text>
<text x="209.9" y="105.2">HDMI_RX_INT</text>
<text x="233.6" y="102.7">HDMI_RX_DE</text>
<text x="233.6" y="106.5">HDMI_RX_INT</text>
<text x="246.9" y="102.7">3</text>
<text x="247.3" y="106.5">2</text>
<text x="209.9" y="111">HDMI_RX_SCLK</text>
<text x="209.9" y="112.9">HDMI_RX_MCLK</text>
<text x="209.9" y="109">HDMI_RX_LRCLK</text>
<text x="233.6" y="110.4">HDMI_RX_LRCLK</text>
<text x="233.6" y="112.3">HDMI_RX_SCLK</text>
<text x="233.6" y="108.5">HDMI_RX_SPDIF</text>
<text x="249.1" y="112.3">2</text>
<text x="249.8" y="108.5">2</text>
<text x="250.2" y="110.4">2</text>
<text x="233.6" y="114.3">HDMI_RX_MCLK</text>
<text x="249.3" y="114.3">2</text>
<text x="70.9" y="146.7">RX_HPA</text>
<text x="112.4" y="164">RX_DDCSCL</text>
<text x="112.4" y="166">RX_DDCSDA</text>
<text x="4.5" y="173.9">2</text>
<text x="7.4" y="173.9">RX_HPD_CTRL</text>
</g>
<g font-size="1.4">
<text x="30.9" y="11.7">5</text>
<text x="88.8" y="11.7">4</text>
<text x="146.7" y="11.7">3</text>
<text x="204.7" y="11.7">2</text>
<text x="262.6" y="11.7">1</text>
<text x=".5" y="36.3">D</text>
<text x="292" y="36.3">D</text>
<text x=".5" y="82.1">C</text>
<text x="292" y="82.1">C</text>
<text x=".5" y="128">B</text>
<text x="292" y="128">B</text>
<text x=".5" y="173.8">A</text>
<text x="292" y="173.8">A</text>
<text x="30.9" y="197">5</text>
<text x="88.8" y="197">4</text>
<text x="146.7" y="197">3</text>
<text x="204.7" y="197">2</text>
<text x="262.6" y="197">1</text>
</g>
</svg>
